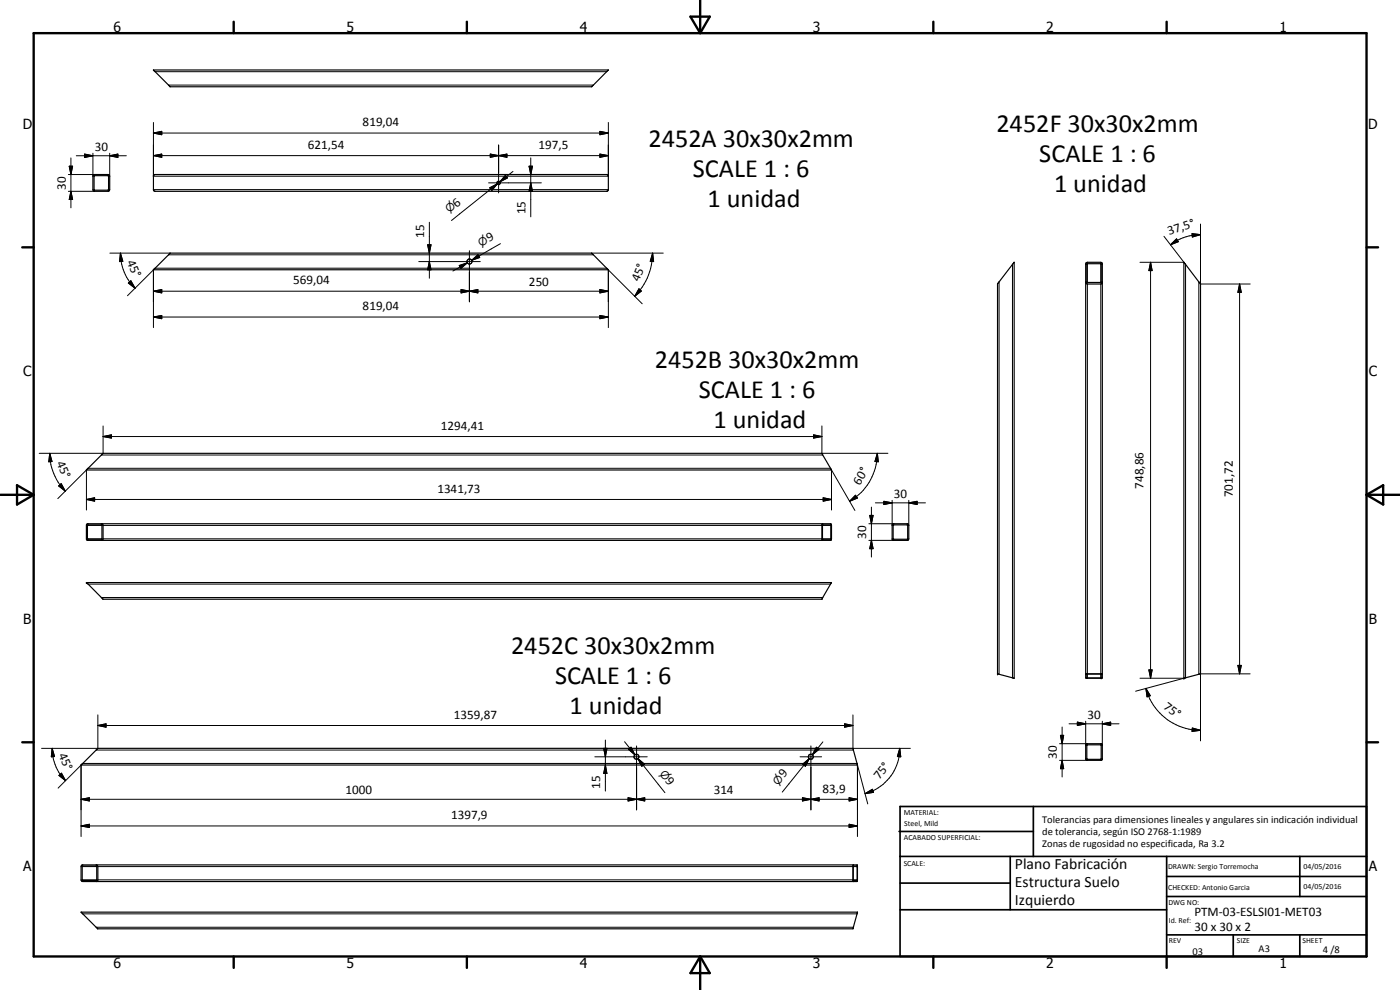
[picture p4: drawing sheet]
<svg xmlns="http://www.w3.org/2000/svg" width="420mm" height="297mm" viewBox="0 0 420 297" stroke-linecap="round" stroke-linejoin="round" font-family="sans-serif">
<g fill="none" stroke="#000" stroke-width=".35">
<path d="M46 21h136.6l-5 5h-126.6zM46 21h.1M28 52.6l.3-.2 4.4 .1 .2 .4-.1 4.2-.4 .3-4.3-.1-.2-.4zM28.3 52.7h4.2v4.3h-4.2zM32.5 52.8l.1 .1M32.6 56.9h-.1M46.2 52.5l.2-.1h135.8l.4 .5v4l-.5 .5h-135.5l-.6-.4zM51 75.9h126.6l5 5h-136.6zM304.2 78.9l.2-.2v124.8l-5-1.3v-117zM326 78.9l.3-.2h4.1l.4 .5v124.2l-.3 .1-4.7-.1zM326.2 79.2l4.2-.1v5.7l-4.2-.1zM330.4 79.1v.1"/>
<path d="M355.3 78.7l5 6.5v117l-5 1.3zM325.8 84.7l.5 .5h4.1l.4-.5M246.7 136h-215.8l-5 5h223.6M246.7 136.1l2.8 4.9M246.7 136v.1M26.1 157.3l223.1-.2 .3 .5v4.1l-.2 .4h-223l-.4-.3zM26.2 157.6l.2 4.2h4.1M26.3 157.6l4.2-.1v4.3M26.3 157.6h-.1M30.6 157.1l.3 .5v4.1l-.3 .4M246.8 157.6h2.5v4.2l-2.5-.1zM246.9 157.1l-.2 .4v4.3l.1 .3"/>
<path d="M267.9 157.3h4.7l.1 .3v4.1l-.2 .4h-4.4l-.3-.2zM268 157.6l.2 4.2h4.1M268.1 157.6l4.2-.1 .1 4.3M268.1 157.6h-.1M30.6 161.7v.1M246.7 179.7v.1M249.5 174.8l-2.8 4.9M249.5 174.8h-223.6l5 5h215.8M272.4 161.8h-.1M325.8 202.3h5M326.2 203.4h.1M326.3 202.2l-.1 1.2h4.2v-1.2"/>
<path d="M256 224.6l1.3 4.9h-233M256 224.5v.1M256 224.5h-226.6l-5 5M326 223.3l.2-.2 4.4 .1 .2 .3v4.3l-.2 .3-4.6-.1zM326.2 223.5l4.3 .1-.1 4.2-4.2-.1zM24.5 259.6l232.7-.1 .1 4.7-.1 .3h-232.4l-.5-.5v-4zM24.7 259.9h4.3M24.7 259.9v4.2M24.7 259.9h.1M29 259.9v4.2M29 259.9h.1M29 259.5l.4 .5v4l-.5 .5"/>
<path d="M256.1 259.5v5M256.1 259.8l1.1 .1v4.3l-1.1-.1zM24.3 273.7h233l-1.3 4.9M24.4 273.7l4.9 5h226.7M24.7 264.1h4.3M24.7 264.1h.1M29 264.1h.1M256 278.6v.1M256.1 264.5h.1"/>
<circle cx="149.6" cy="54.9" r=".51"/>
<circle cx="140.9" cy="78.4" r=".76"/>
<circle cx="191" cy="227.1" r=".75"/>
<circle cx="243.3" cy="227" r=".74"/>
</g>
<g fill="#000">
<circle cx="46" cy="80.9" r=".18"/>
<circle cx="25.9" cy="141" r=".18"/>
<circle cx="25.9" cy="174.8" r=".18"/>
<circle cx="246.9" cy="161.8" r=".18"/>
<circle cx="299.4" cy="202.2" r=".18"/>
<circle cx="330.5" cy="203.4" r=".18"/>
<circle cx="355.3" cy="203.5" r=".18"/>
<circle cx="257.3" cy="229.5" r=".18"/>
<circle cx="256.1" cy="259.8" r=".18"/>
<circle cx="257.2" cy="259.8" r=".18"/>
<circle cx="256.1" cy="264.2" r=".18"/>
<circle cx="257.2" cy="264.2" r=".18"/>
<circle cx="257.3" cy="273.7" r=".18"/>
</g>
<g fill="none" stroke="#000" stroke-width=".3">
<path d="M46 39.9l2.5-.5v1zM46 36.7v16.2h136.6v-16.2M46 39.9h136.6M46.6 21.5h135.5M50.6 25.5h127.5M180 39.4l2.6 .5-2.6 .5zM20.5 57.4h7.9M20.5 52.4h7.9M20.8 49.9h1l-.5 2.5zM21.3 57.4l.5 2.5h-1zM21.3 47.4v15M22.9 46.7h15"/>
<path d="M25.4 46.2l2.5 .5-2.5 .5zM27.9 46v6.9M32.9 46.7l2.5-.5v1zM32.9 46v6.9M46 46.7l2.5-.5v1zM46 56.9h136.6M46 46.7h136.6M146.6 54.9h15.9M147 56.3l2.3-1.1-1.7 1.9zM147.1 46.2l2.5 .5-2.5 .5zM149.3 55.2l-2 1.6M149.3 55.2l-13.8 11"/>
<path d="M149.6 46.7l2.5-.5v1zM149.6 43.5v14.4M151.7 52.6l.6 .8-2.3 1.2zM154 51.4l-4 3.2M158.8 49.9h1l-.5 2.5zM159.3 54.9l.5 2.5h-1zM159.3 47.4v17.7M180 46.2l2.6 .5-2.6 .5zM33 75.9h18M36.1 75.9l.8 2.5-1 .1zM36.1 75.9a14.8 14.8 0 0 0 4.4 10.6M50.6 76.5h127.5"/>
<path d="M125.7 78.5h18.4M128.3 73.4h1.1l-.5 2.5zM128.9 78.5l.5 2.4h-1.1zM128.9 66.7v16.8M137.8 79.7l2.4-.8-1.9 1.6zM140.2 78.9l-4.3 2.4M140.9 75.2v15.4M141.6 78.1l1.9-1.7 .5 .9zM143.7 76.8l-2.1 1.3M150.2 73.1l-8.6 5M177.6 75.9h21.4M195.9 75.9l.3 2.6-1.1-.1z"/>
<path d="M195.9 75.9a18.6 18.6 0 0 1-5.4 13M303.9 79.3v124.1M326.3 79.1v5.7M330.4 79.1v5.7M342.1 78.7h13.2M345.3 78.7l.5 2.5h-1zM345.3 78.7v124.8M349.3 70.9l6.5 8.4v124.1l-15 4M351.3 73.4l1.8-1.7 .5 .8zM357.7 70.1l2.6 .3-2.5 .7zM360.3 70.4a14.8 14.8 0 0 0-9 3M360.3 67.2v18h14.9"/>
<path d="M38.3 88.7l8.3-8.2h135.5l10.6 10.6M38.5 84.9l.8-.7 1.2 2.3zM46 95.1l2.5-.4v.9zM46 87.4l2.5-.5v1zM46 95.1h136.6M46 80.9v17.4M46 87.4h136.6M138.4 86.9l2.5 .5-2.5 .5zM140.9 87.4l2.5-.5v1zM180 94.7l2.6 .4-2.6 .5zM180 86.9l2.6 .5-2.6 .5zM182.6 80.9v17.4"/>
<path d="M191.8 86.7l.7 .6-2 1.6zM299.8 84.6v117.7M326.3 85.2v118.2M330.4 85.2v118.2M359.8 84.6v117.7M372 85.2l.5 2.5h-1zM372 85.2v117M14.9 136l.7 2.5-1 .1zM14.9 136a16.3 16.3 0 0 0 4.7 11.4M30.4 136.5h216.5M30.9 131l2.5-.5v.9zM30.9 127.8v8.2h-19.1"/>
<path d="M30.9 131h215.8M244.2 130.5l2.5 .5-2.5 .4zM246.7 127.8v8.2h19.8M263.3 136l.3 2.6-1-.1zM263.3 136a16.8 16.8 0 0 1-8.3 14.4M17.3 149.6l9.1-9.1h222.8l7.4 12.7M17.6 145.8l.8-.7 1.2 2.3zM25.9 149.9l2.5-.5v1zM25.9 149.9h223.6M25.9 141v12M26.2 157.6h4.4M30.9 157.6h215.8"/>
<path d="M246.8 157.6h2.5M247 149.4l2.5 .5-2.5 .5zM249.5 141v12M256.7 148.6l.6 .8-2.3 1zM260.8 157.1h7.5M261 154.6h1l-.5 2.5zM261.5 152.1v15M262.7 150.9h15M265.2 150.4l2.5 .5-2.5 .5zM267.7 150.1v7.5M272.7 150.9l2.5-.5v1zM272.7 150.1v7.5"/>
<path d="M26.2 161.7h4.4M26.4 175.3h222.8M30.4 179.3h216.5M30.9 161.7h215.8M246.8 161.7h2.5M260.8 162.1h7.5M261.5 162.1l.5 2.5h-1zM371.5 199.6h1l-.5 2.6zM29.4 217.7l2.4-.5v1zM29.4 217.7h226.6M29.4 214.5v10h-16.9M253.5 217.2l2.5 .5-2.5 .5z"/>
<path d="M256 214.5v10h17.2M318.8 218.1v15M320.8 217.2h15M323.3 216.7l2.5 .5-2.5 .5zM325.8 216.4v7.2M330.8 217.2l2.5-.5v1zM330.8 216.4v7.2M342.1 203.5h13.2M343.9 206.5l1.3 2.2-1 .4zM343.9 206.5a17 17 0 0 0 16.4 12.6M344.8 201h1l-.5 2.5zM357.8 218.4l2.5 .7-2.6 .4z"/>
<path d="M375.2 202.2h-14.9v20.1M15.7 224.5l.7 2.5-1 .1zM15.7 224.5a13.6 13.6 0 0 0 4 9.7M17.4 236.5l7.4-7.4h232.4l3.2 12.1M17.7 232.7l.7-.7 1.3 2.2zM24.3 239.8l2.5-.4v.9zM24.3 229.5v21.5M24.3 239.8h233M28.9 225h227.2M178.5 227.1h15.8M181.2 224.5h.9l-.4 2.6zM181.7 229.5l.4 2.6h-.9z"/>
<path d="M181.7 222v15.4M187.4 222.5l3.1 4M188.5 239.4l2.5 .4-2.5 .5zM188.6 224.8l.8-.6 1.1 2.3zM191 239.8l2.5-.4v.9zM191 223.8v19.2M191.5 227.6l1.9 1.7-.8 .6zM191.5 227.6l1.5 2M191.5 227.6l8 10.2M240.1 227.1h6.5M240.8 239.4l2.6 .4-2.6 .5zM240.9 229.3l2-1.7-1.2 2.3z"/>
<path d="M242.9 227.6l-8.1 10.1M243.4 239.8l2.4-.4v.9zM243.4 223.8v19.2M245 224.2l.8 .6-2 1.7zM247 222.6l-3.2 3.9M254.8 239.4l2.5 .4-2.5 .5zM257.3 229.5v21.5M259.6 238.1l2.2-1.3 .4 .9zM270 224.5l.3 2.6-1-.1zM270 224.5a13.9 13.9 0 0 1-10.4 13.6M318 228.1h8.3M318 223.1h8.3"/>
<path d="M318.3 220.6h.9l-.4 2.5zM318.8 228.1l.4 2.5h-.9zM24.3 247.8l2.5-.5v1zM24.3 247.8h233M254.8 247.3l2.5 .5-2.5 .5zM24.7 264h4.3M24.7 260h4.3M24.8 274.2h232.4M28.9 278.2h227.2M29.4 264h226.6M29.4 260h226.6M256.1 264h1.1"/>
<path d="M256.1 260h1.1"/>
</g>
<g fill="none" stroke="#000" stroke-width=".71">
<path d="M10.1 9.9h400v277.1h-400zM70.1 6.5v3.4M140.1 6.5v3.4M207.2 5h5.8l-2.9 4.9zM210.1 0v9.9M280.1 6.5v3.4M350.1 6.5v3.4M6.7 74.2h3.4M410.1 74.2h3.5M.1 148.5h10M5.1 145.6l5 2.9-5 2.9zM410.1 148.5h10"/>
<path d="M410.1 148.5l5-2.9v5.8zM6.7 222.7h3.4M410.1 222.7h3.5M70.1 287v3.4M140.1 287v3.4M210.1 287v10M210.1 287l2.9 5h-5.8zM280.1 287v3.4M350.1 287v3.4"/>
</g>
<g fill="none" stroke="#000" stroke-width=".51">
<path d="M269.8 249.5h40.3M270.1 242h140v45h-140zM270.1 257h140M303.2 257v16M310.1 242v15M350.1 257v30M390.1 257v12M270.1 265h33.1M270.1 273h80M350.1 269h60M350.1 263h60M350.1 280.5h60"/>
<path d="M370.1 280.5v6.5M390.1 280.5v6.5"/>
</g>
<g fill="#000">
<path d="M46 39.9l2.5-.5v1zM20.8 49.9h1l-.5 2.5zM21.3 57.4l.5 2.5h-1zM25.4 46.2l2.5 .5-2.5 .5zM32.9 46.7l2.5-.5v1zM46 46.7l2.5-.5v1zM147.1 46.2l2.5 .5-2.5 .5zM147 56.3l2.3-1.1-1.7 1.9zM151.7 52.6l.6 .8-2.3 1.2zM149.6 46.7l2.5-.5v1zM158.8 49.9h1l-.5 2.5zM159.3 54.9l.5 2.5h-1z"/>
<path d="M180 39.4l2.6 .5-2.6 .5zM180 46.2l2.6 .5-2.6 .5zM36.1 75.9l.8 2.5-1 .1zM128.3 73.4h1.1l-.5 2.5zM141.6 78.1l1.9-1.7 .5 .9zM195.9 75.9l.3 2.6-1.1-.1zM351.3 73.4l1.8-1.7 .5 .8zM357.7 70.1l2.6 .3-2.5 .7zM38.5 84.9l.8-.7 1.2 2.3zM46 95.1l2.5-.4v.9zM46 87.4l2.5-.5v1zM128.9 78.5l.5 2.4h-1.1z"/>
<path d="M137.8 79.7l2.4-.8-1.9 1.6zM138.4 86.9l2.5 .5-2.5 .5zM140.9 87.4l2.5-.5v1zM180 94.7l2.6 .4-2.6 .5zM180 86.9l2.6 .5-2.6 .5zM191.8 86.7l.7 .6-2 1.6zM345.3 78.7l.5 2.5h-1zM372 85.2l.5 2.5h-1zM14.9 136l.7 2.5-1 .1zM30.9 131l2.5-.5v.9zM244.2 130.5l2.5 .5-2.5 .4zM263.3 136l.3 2.6-1-.1z"/>
<path d="M17.6 145.8l.8-.7 1.2 2.3zM25.9 149.9l2.5-.5v1zM247 149.4l2.5 .5-2.5 .5zM256.7 148.6l.6 .8-2.3 1zM261 154.6h1l-.5 2.5zM265.2 150.4l2.5 .5-2.5 .5zM272.7 150.9l2.5-.5v1zM261.5 162.1l.5 2.5h-1zM371.5 199.6h1l-.5 2.6zM29.4 217.7l2.4-.5v1zM253.5 217.2l2.5 .5-2.5 .5zM323.3 216.7l2.5 .5-2.5 .5z"/>
<path d="M330.8 217.2l2.5-.5v1zM344.8 201h1l-.5 2.5zM343.9 206.5l1.3 2.2-1 .4zM357.8 218.4l2.5 .7-2.6 .4zM15.7 224.5l.7 2.5-1 .1zM17.7 232.7l.7-.7 1.3 2.2zM24.3 239.8l2.5-.4v.9zM181.2 224.5h.9l-.4 2.6zM181.7 229.5l.4 2.6h-.9zM188.6 224.8l.8-.6 1.1 2.3zM191.5 227.6l1.9 1.7-.8 .6zM191 239.8l2.5-.4v.9z"/>
<path d="M240.9 229.3l2-1.7-1.2 2.3zM245 224.2l.8 .6-2 1.7zM243.4 239.8l2.4-.4v.9zM259.6 238.1l2.2-1.3 .4 .9zM270 224.5l.3 2.6-1-.1zM318.3 220.6h.9l-.4 2.5zM318.8 228.1l.4 2.5h-.9zM24.3 247.8l2.5-.5v1zM188.5 239.4l2.5 .4-2.5 .5zM240.8 239.4l2.6 .4-2.6 .5zM254.8 247.3l2.5 .5-2.5 .5zM254.8 239.4l2.5 .4-2.5 .5z"/>
</g>
<g font-size="7.9">
<text x="299" y="39.7">2452F 30x30x2mm</text>
<text x="194.6" y="44.2">2452A 30x30x2mm</text>
<text x="208" y="53.2">SCALE 1 : 6</text>
<text x="311.9" y="48.7">SCALE 1 : 6</text>
<text x="316.3" y="57.7">1 unidad</text>
<text x="212.4" y="62.1">1 unidad</text>
<text x="196.5" y="110.3">2452B 30x30x2mm</text>
<text x="209.7" y="119.3">SCALE 1 : 6</text>
<text x="214.2" y="128.3">1 unidad</text>
<text x="153.4" y="196.1">2452C 30x30x2mm</text>
<text x="166.6" y="205.1">SCALE 1 : 6</text>
<text x="170.9" y="214.1">1 unidad</text>
</g>
<g font-size="4.7">
<text x="304.6" y="260.8">Plano Fabricación</text>
<text x="304.6" y="266.2">Estructura Suelo</text>
<text x="304.6" y="271.6">Izquierdo</text>
</g>
<g font-size="4.2">
<text x="34" y="9.6">6</text>
<text x="104" y="9.6">5</text>
<text x="174" y="9.6">4</text>
<text x="244" y="9.6">3</text>
<text x="314" y="9.6">2</text>
<text x="384" y="9.6">1</text>
<text x="6.8" y="38.7">D</text>
<text x="410.6" y="38.7">D</text>
<text x="7" y="112.9">C</text>
<text x="410.8" y="112.9">C</text>
<text x="7" y="187.1">B</text>
<text x="410.8" y="187.1">B</text>
<text x="7" y="261.4">A</text>
<text x="410.8" y="261.4">A</text>
<text x="34" y="290.4">6</text>
<text x="104" y="290.4">5</text>
<text x="174" y="290.4">4</text>
<text x="244" y="290.4">3</text>
<text x="314" y="290.4">2</text>
<text x="384" y="290.4">1</text>
</g>
<g font-size="3.9">
<text x="108.8" y="37.9">819,04</text>
<text x="28.4" y="45.2">30</text>
<text x="92.4" y="44.7">621,54</text>
<text x="161.7" y="44.7">197,5</text>
<text x="19.8" y="56.9" transform="rotate(-90 19.8 56.9)">30</text>
<text x="137" y="62.3" transform="rotate(-39 137 62.3)">6</text>
<text x="157.7" y="64.3" transform="rotate(-90 157.7 64.3)">15</text>
<text x="127.3" y="71.5" transform="rotate(-90 127.3 71.5)">15</text>
<text x="350.9" y="70.6" transform="rotate(-19 350.9 70.6)">37,5°</text>
<text x="146.8" y="72.6" transform="rotate(-30 146.8 72.6)">9</text>
<text x="38.1" y="78.5" transform="rotate(67 38.1 78.5)">45°</text>
<text x="88" y="85.3">569,04</text>
<text x="158.7" y="85.9">250</text>
<text x="191.7" y="84.8" transform="rotate(-68 191.7 84.8)">45°</text>
<text x="108.8" y="93.1">819,04</text>
<text x="132.3" y="128.9">1294,41</text>
<text x="16.9" y="139" transform="rotate(68 16.9 139)">45°</text>
<text x="131.3" y="147.8">1341,73</text>
<text x="258.1" y="145.7" transform="rotate(-60 258.1 145.7)">60°</text>
<text x="268.2" y="149.4">30</text>
<text x="343.2" y="146.6" transform="rotate(-90 343.2 146.6)">748,86</text>
<text x="369.9" y="149.2" transform="rotate(-90 369.9 149.2)">701,72</text>
<text x="260" y="161.7" transform="rotate(-90 260 161.7)">30</text>
<text x="136.2" y="215.6">1359,87</text>
<text x="326.3" y="215.6">30</text>
<text x="349" y="212.5" transform="rotate(37 349 212.5)">75°</text>
<text x="17.6" y="226.6" transform="rotate(68 17.6 226.6)">45°</text>
<text x="317.2" y="227.6" transform="rotate(-90 317.2 227.6)">30</text>
<text x="235.4" y="233.6" transform="rotate(-51 235.4 233.6)">9</text>
<text x="103.7" y="238.3">1000</text>
<text x="180.2" y="236.6" transform="rotate(-90 180.2 236.6)">15</text>
<text x="199.5" y="234.3" transform="rotate(52 199.5 234.3)">9</text>
<text x="214.2" y="238.3">314</text>
<text x="246.8" y="237.8">83,9</text>
<text x="263.9" y="234" transform="rotate(-52 263.9 234)">75°</text>
<text x="135.4" y="245.7">1397,9</text>
<text x="358.5" y="275">PTM-03-ESLSI01-MET03</text>
<text x="358.5" y="279.4">30 x 30 x 2</text>
</g>
<g font-size="3.3">
<text x="134.8" y="64.1" transform="rotate(-39 134.8 64.1)">n</text>
<text x="144.3" y="74" transform="rotate(-30 144.3 74)">n</text>
<text x="197.8" y="232.2" transform="rotate(52 197.8 232.2)">n</text>
<text x="233.6" y="235.7" transform="rotate(-51 233.6 235.7)">n</text>
</g>
<g font-size="3.1">
<text x="312.7" y="246.8">Tolerancias para dimensiones lineales y angulares sin indicación individual</text>
<text x="312.7" y="250.4">de tolerancia, según ISO 2768-1:1989</text>
<text x="312.7" y="254">Zonas de rugosidad no especificada, Ra 3.2</text>
<text x="357.9" y="286.4">03</text>
<text x="377.7" y="285.6">A3</text>
<text x="397" y="285.9">4 /8</text>
</g>
<g font-size="2.4">
<text x="271.2" y="244.4">MATERIAL:</text>
<text x="271.3" y="252">ACABADO SUPERFICIAL:</text>
<text x="271.4" y="247.9">Steel, Mild</text>
<text x="271.2" y="259.7">SCALE:</text>
<text x="350.6" y="260.8">DRAWN: Sergio Torremocha</text>
<text x="391.2" y="260.6">04/05/2016</text>
<text x="350.6" y="267">CHECKED: Antonio Garcia</text>
<text x="391.2" y="266.7">04/05/2016</text>
<text x="350.6" y="271.4">DWG NO:</text>
<text x="350.8" y="276.9">Id. Ref:</text>
<text x="350.8" y="282.8">REV</text>
<text x="371.2" y="282.9">SIZE</text>
<text x="390.9" y="282.9">SHEET</text>
</g>
</svg>
